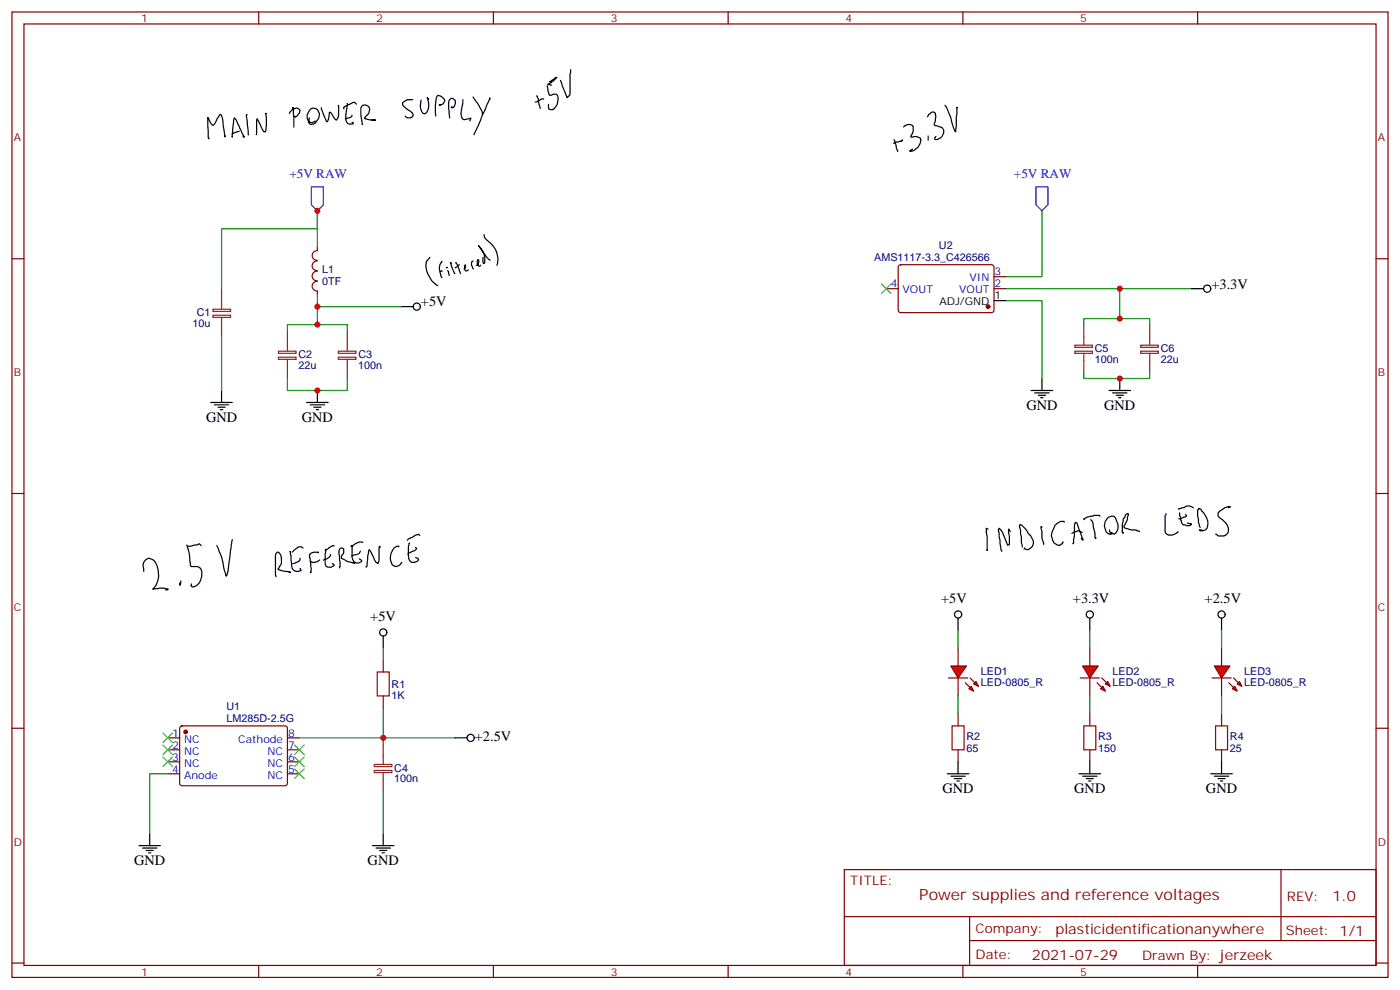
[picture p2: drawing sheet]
<svg xmlns="http://www.w3.org/2000/svg" width="412mm" height="292mm" viewBox="0 0 412 292" stroke-linecap="round" stroke-linejoin="round" font-family="sans-serif">
<g fill="none" stroke="#870000" stroke-width=".35">
<path d="M3.5 3.5h405.4v284.4h-405.4zM7.1 7.1h398.2v277.2h-398.2zM76.2 3.5v3.6M145.3 3.5v3.6M214.5 3.5v3.6M283.6 3.5v3.6M352.8 3.5v3.6M3.5 76.2h3.6M93.5 79.9a1.41 1.41 0 0 0-1.6 1.4 1.41 1.41 0 0 0 1.6 1.4M93.5 76.9a1.41 1.41 0 0 0-1.6 1.4 1.41 1.41 0 0 0 1.6 1.4M93.5 73.8a1.41 1.41 0 0 0-1.5 1.5 1.41 1.41 0 0 0 1.5 1.4M93.5 72.7v1"/>
<path d="M264.8 78.2l.5-.2h27.1l.4 .7-.1 12.9-.6 .5-27.1-.1-.4-.6v-12.7zM405.3 76.2h3.6M93.5 82.9a1.41 1.41 0 0 0-1.6 1.4 1.41 1.41 0 0 0 1.6 1.4M93.5 85.7v1.1M261.1 85h3.5M292.8 85h3.5M292.8 81.5h3.5M3.5 145.3h3.6M405.3 145.3h3.6M112.9 194.4v3.5M3.5 214.5h3.6M49.4 217.3h3.5"/>
<path d="M53.2 214l.4-.2h30.6l.5 .7-.1 16.5-.6 .4h-30.7l-.4-.7v-16.2zM84.7 217.3h3.5M112.9 205v3.5M405.3 214.5h3.6M49.4 220.8h3.5M49.4 224.4h3.5M49.4 227.9h3.5M84.7 220.8h3.5M84.7 224.4h3.5M84.7 227.9h3.5M248.7 256.1h156.6v28.2h-156.6zM377.3 256.1v20.9"/>
<path d="M248.7 270h156.5M285.6 277h119.6M285.6 270v14.1M3.5 283.6h3.6M76.2 284.3v3.6M145.3 284.3v3.6M214.5 284.3v3.6M283.6 284.3v3.6M352.8 284.3v3.6M405.3 283.6h3.6"/>
</g>
<g fill="#870000" stroke="#870000" stroke-width=".35">
<circle cx="291" cy="90.3" r=".53"/>
<circle cx="54.7" cy="215.5" r=".53"/>
</g>
<g fill="none" stroke="#000" stroke-width=".35">
<path d="M66.2 39.9l.1 .4-.5-3.1a6 6 0 0 0-.8-3.5l-1 1.3a2.63 2.63 0 0 1-1.3 1.9l-.7-.7-.8-1.6 .1 6 .2 .3 .1-.2M70.5 38.6l-2 .8M72.8 33.8h-.2v.5l.6 5.4M78.5 33.4h-.3l.3 1.1a9.4 9.4 0 0 1-.4 4.4l-.7-.5-1.7-3.4-.2 4.7M85.3 33.4a2.56 2.56 0 0 1 2.3-1.6l.7 .6a1.81 1.81 0 0 1-1.1 1.9l-.4 .2v-.3M86.3 32v-.3l.3 5.8M91.1 34.7l-.2 1.3 .2 .4 .4 .3 1.3-.4 1.1-1.5 .2-1.3-.6-1.3a1.53 1.53 0 0 0-2.2 .2 2.36 2.36 0 0 0 .1 3.6l.5 .2 .9-.6M99.8 31.2l-.2-.1 .2 .2a4.5 4.5 0 0 1-.7 4.1l-1-1.2a1.03 1.03 0 0 0-1.1-1.1l-.2 2-.4 .8-.8-1.4-.9-2.8M102.2 30.5l.2 .3a9.1 9.1 0 0 0-.3 5.2 1.55 1.55 0 0 0 2 .4v-.2l-.4-.2M103.7 33.9a1.89 1.89 0 0 1-2 1.1l.2 .1M105 30.7l-.5-.6h-.4l-2.6 1.4-.3 .2 .1 .4M109.6 35.4h1l-3-.4-.3-.2 .3-.3a2.45 2.45 0 0 0 1-3 1.31 1.31 0 0 0-1.3-.6 1.31 1.31 0 0 0-1 .9v2l.5 2.9"/>
<path d="M121.6 29.4a3.3 3.3 0 0 0-3 .9v.4a6.4 6.4 0 0 0 2.7 2.4l.4 .7a1.31 1.31 0 0 1-1 .9 1.31 1.31 0 0 1-1.3-.5M126.3 29.2l-.4-.5a4.8 4.8 0 0 1-.5 4.7l-.4 .1a2.65 2.65 0 0 1-1.1-3.1l.2-.9M129.7 30.9h-.3h.3a1.52 1.52 0 0 0 1.3-1.4 2.82 2.82 0 0 0-2-1.4l-.5 .9-.3 1.9 .2 3.3M133.3 31.6l-.4-.1v.2a1.11 1.11 0 0 0 1.2-1.2v-.9l-.2-.2a.95 .95 0 0 0-1.2-.4 .95 .95 0 0 0-.5 1.1l.2 4.6M136.3 29.4v1.1a5.7 5.7 0 0 0-.1 4.5 1.82 1.82 0 0 0 2.1-.2h.4l-.3 .8M139.3 28.6l2.4 3.6 .4 .9v.7M144.2 28.8l.1 .4-4.7 10.5M158 28.3h.2l.4 .8 .5 2.9M160.2 29.1h-.8l-.7 .6-1 .3M161.2 25.3l.5 2.6a1.1 1.1 0 0 0 1.5-.2h.7a3.3 3.3 0 0 1-.7 4.4 1.09 1.09 0 0 1-1.6-.3v-1.1M162.3 24h-.4l2.1-1.2-1.7 1.6-.9 .3v.2l1 .2M168.1 20.5l-.2 7.4-.9 .9-1.9-5.1"/>
<path d="M266.2 37.4l.3-.4a1.81 1.81 0 0 1 2.5 .2 4.2 4.2 0 0 1-.7 3l.2 .2a2.84 2.84 0 0 1 2.6 .3 2.83 2.83 0 0 1-1.2 3 1.86 1.86 0 0 1-2 .8l.9-.6M273.2 34.4l.4-.7 1-.7 .9 .3 .2 .9-.5 2.5 .3 .3h.5a2.14 2.14 0 0 1 2 1.3 2.21 2.21 0 0 1-2.7 2.6v-.3l.4-.4M278.3 31l.7 1.1 1.1 2.6 .4 1.6a3.3 3.3 0 0 0 1 2.5l.4-7.2 .1 .2M71.5 40.1l.4 .4-2.1-4.6-.7-1.2-.3 .8-.4 4.7M263.3 41.1l1.1 3.5M265.5 41.6l.3-.3-2.6 .9M273.4 40v1.3M118.2 90.3h3.5M292.8 88.5h3.5M351 85h3.5M62.1 118.5h6.3M63.1 119.2h4.3"/>
<path d="M64.2 119.9h2.1M65.3 115v3.5M90.3 118.5h6.4M91.4 119.2h4.2M92.4 119.9h2.1M93.5 115v3.5M303.7 115h6.4M304.8 115.7h4.2M305.9 116.4h2.1M306.6 117.1h.7M306.9 111.5v3.5M326.7 115h6.3"/>
<path d="M327.7 115.7h4.3M328.8 116.4h2.1M329.5 117.1h.7M329.8 111.5v3.5M64.9 120.7h.7M93.1 120.7h.7M68.4 158.9l-1.2 9-.5 1.8-.7-2.1a21.4 21.4 0 0 0-2.1-6.9M106.9 159.8a2.97 2.97 0 0 0-3.2 1.2h.2M120.6 160h-.1a9.9 9.9 0 0 0 0 4.7 1.56 1.56 0 0 0 1.4 .9 1.56 1.56 0 0 0 1.4-.9l-.9-.5M123.6 157.7l-.3-.4-.7 .2-2.7 1.6M291 155.8l-.5-.2 .3 2.5v4v-.2M297.6 156.6l-.5-.8 .2 4.6-.5 .2-1.5-3.8-1-1.2-.2 .5 .7 5.8 .3 .5"/>
<path d="M306.9 155.3l-.2-.2 .2 3.2 .5 2.1M313.5 153.8v-.2a2.83 2.83 0 0 0-3.1 2 3 3 0 0 0 1.8 5l.8-.5 .2-.5M318.5 158.6l.5 .5-1.8-5-.5-.3-.2 .8v3.2l-.3 2.3h-.2M318.8 156.8l-.5-.2a1.26 1.26 0 0 0-1.6 0l-1 .5M321.3 153.1l.5 .5 .7 3.5v1.2l.3 .3v-.3M324.1 152l-.3-.2h-1.5l-.5 .2a2.91 2.91 0 0 0-2.3 .8h-.2v.3M326.8 156.1v.5l.3 .2 1 .5a2.54 2.54 0 0 0 1.2-2.7l-.7-2a1.59 1.59 0 0 0-2.5 .2 3 3 0 0 0 .7 4.5h.5v-.5h.3M335.6 156.6l-1-.5h-1.2l-2-.5-.3-.3v-.5l1-1.7 .3-1.3v-.5h-.3l-.5 .2-.2 .8-.5 .5-.3 1.5v2.5l.3 .3v-.3M343.5 151.3l-.3 .5v5a2.41 2.41 0 0 0 3.5 0h.3v-.2M347.5 151l.2 2.1 .8 1.5 2 .2 .5-.5-1.2-.2M349.2 151.5l.3 .5-1.8 .8h-.5M351.5 149.5l-1-.5h-1l-.8 .5-1.5 .3v.2"/>
<path d="M353.5 155.3l-.5-1.5-.2-3.5 .2-.5h.3l.5 .2 .2 .5a4.7 4.7 0 0 1 1.6 5.1 1.65 1.65 0 0 1-2.3 .5h.7M361.8 149.5l.6-.2a4.3 4.3 0 0 0-3.6 1.7v1l.5 .6a3.6 3.6 0 0 1 2.3 4.5l-1 .7h-1.8l-.7-.5M42.3 168.3v-.7a2.25 2.25 0 0 1 1.6-3.2 3.5 3.5 0 0 1 2.7 3.3 5.4 5.4 0 0 1-1.6 5.7l.2 .2 1.7-.4h1.4l1.3 .4-.7 .1M53.3 171.1l-.2 1.2h-.2v-.5h.2M55 160.5a17.1 17.1 0 0 1 1.1 6l.2 .4h1.9l.4 .1a2.86 2.86 0 0 1 .5 3.9 2.66 2.66 0 0 1-2.5 2l-.3-.4 .1-.5M59.3 160.7l-.7-.5-.7 .3-2.7 .4M85.2 168.5l.3 .1-3.5-.9-.2-.1 .4-.4a3.6 3.6 0 0 0-.2-4.6h-.3l-.4 .4-.2 .5v5.8l.2 .6M85.4 162.5h.1l.2 1.2v1.2a5.1 5.1 0 0 0 .7 3 1.82 1.82 0 0 0 2.3 0l-.3-.5M88.4 164.4a1.5 1.5 0 0 1-1.4 1.4l-.7 .2M89.3 161.4l-.6-.4h-.7l-1.9 1.6M93.7 162.8l.1-.2a2.61 2.61 0 0 0-2.6 .7l.5 4.3-.2 1v-.1M94.2 164.9l-.7 .6a1.95 1.95 0 0 1-2-.2"/>
<path d="M96 161.7l-.2 4.5 .3 .7a1.64 1.64 0 0 0 2.3-.6l-.5-.3M97.4 163.3a2.33 2.33 0 0 1-2 1.6h-.2M98.4 160.9l-.3-.2-2.3 1.4M103.4 160.9l.1-.2 .2 .2v3.3a1.52 1.52 0 0 0 1.1 1.6 1.52 1.52 0 0 0 1.7-.7l-.7-.5M104.1 165.5l.3 .5-2.3-.7-1.6-.9 .2-.9 .5-.7v-1.1l-.8-.3a2.06 2.06 0 0 0-.4 2.5v.8a3.1 3.1 0 0 1 0 2.5v-.2M106.2 162.3a2.02 2.02 0 0 1-2.1 1.2l-.6 .2M112 161.2l-.2-.3-.1 .3v3.9l-.4 .9a2.56 2.56 0 0 1-1.4-2.1l-.7-1.4-.5-.6-.6 4.8-.2 .3-.1-.1M117.5 161v-.1a2.69 2.69 0 0 0-2.5 3 3.1 3.1 0 0 0 1.1 2.8 1.89 1.89 0 0 0 2.3-1.1M122.4 161.2l.4 .4-.6 .5-2.1 1.1M301.1 161.1l-.7-6.5h.5l1.2 1.2 .8 1.3 .7 .7 .8 1.6a2.08 2.08 0 0 1-2 2.5l-.8-.3 .3-.2M112.9 187.3v3.6M40.9 249.1h6.4"/>
<path d="M42 249.8h4.2M43 250.5h2.2M43.7 251.2h.7M44.1 245.5v3.6M109.7 249.1h6.4M110.8 249.8h4.2M111.8 250.5h2.1M112.5 251.2h.7M112.9 245.5v3.6"/>
<circle cx="122.8" cy="90.3" r="1.06"/>
<circle cx="355.6" cy="85" r="1.06"/>
<circle cx="112.9" cy="186.3" r="1.06"/>
</g>
<g fill="none" stroke="#008700" stroke-width=".35">
<path d="M93.5 72.7v-10.6v5.3h-28.2v17.6M65.3 99.1v15.9M93.5 86.8v8.8h-8.8v1.8M93.5 95.6h8.8v1.8M93.5 90.3h24.7M296.3 88.5h10.6v23M296.3 85h33.5v8.8h-10.5v1.8M329.8 93.8h8.9v1.8M329.8 85h21.2M84.7 111.5v3.5h17.6v-3.5M319.3 109.7v1.8h19.4v-1.8M112.9 190.9v3.5"/>
<path d="M88.2 217.3h24.7M112.9 208.5v10.6M49.4 227.9h-5.3v17.6M112.9 233.2v12.3"/>
</g>
<g fill="none" stroke="#8c2424" stroke-width=".35">
<path d="M62.7 91.1h5.2v.6h-5.2zM62.7 92.9h5.2v.6h-5.2zM65.3 85v6M65.3 93.5v5.6M84.7 97.4v6M102.3 97.4v6M319.3 95.6v6M338.7 95.6v6M82 103.4h5.2v.7h-5.2zM82 105.2h5.2v.6h-5.2zM84.7 105.8v5.7M99.7 103.4h5.1v.7h-5.1z"/>
<path d="M99.7 105.2h5.1v.6h-5.1zM102.3 105.8v5.7M316.6 101.7h5.2v.6h-5.2zM316.6 103.4h5.2v.7h-5.2zM319.3 104.1v5.6M336 101.7h5.2v.6h-5.2zM336 103.4h5.2v.7h-5.2zM338.7 104.1v5.6M112.9 219.1v6M110.2 225.1h5.2v.7h-5.2zM110.2 226.9h5.2v.6h-5.2zM112.9 227.5v5.7"/>
</g>
<path d="M259.6 83.6l2.9 2.8M262.5 83.6l-2.9 2.8" fill="none" stroke="#3c3" stroke-width=".35"/>
<path d="M111.1 197.9h3.6v7.1h-3.6z" fill="none" stroke="#a10000" stroke-width=".35"/>
<g fill="#f00" stroke="#870000" stroke-width=".35">
<path d="M357.7 196.1h4.6l-2.5 3.6z"/>
<path d="M357 199.7h5.7z"/>
</g>
<g fill="#870000" stroke="#870000" stroke-width=".35">
<path d="M363.4 199.7l1.4 1.4z"/>
<path d="M361.9 201.1l1.5 1.4z"/>
</g>
<g fill="#f00" stroke="#870000" stroke-width=".35">
<path d="M365.1 200.7l.7 1.4-1.4-.7z"/>
<path d="M363.7 202.1l.7 1.5-1.4-.8z"/>
</g>
<path d="M359.8 190.9v5.2M359.8 199.7v5.3M359.8 210.3v3.5M359.8 220.8v3.6" fill="none" stroke="#870000" stroke-width=".35"/>
<g fill="none" stroke="#000" stroke-width=".35">
<path d="M359.8 182v3.6M356.7 227.9h6.3M357.7 228.6h4.2M358.8 229.3h2.1M359.5 230h.7M359.8 224.4v3.5"/>
<circle cx="359.8" cy="181" r="1.06"/>
</g>
<path d="M358.1 213.8h3.5v7h-3.5z" fill="none" stroke="#a10000" stroke-width=".35"/>
<path d="M359.8 185.6v5.3M359.8 205v5.3" fill="none" stroke="#008700" stroke-width=".35"/>
<g fill="#f00" stroke="#870000" stroke-width=".35">
<path d="M280.1 196.1h4.6l-2.5 3.6z"/>
<path d="M279.4 199.7h5.6z"/>
</g>
<g fill="#870000" stroke="#870000" stroke-width=".35">
<path d="M285.8 199.7l1.4 1.4z"/>
<path d="M284.3 201.1l1.5 1.4z"/>
</g>
<g fill="#f00" stroke="#870000" stroke-width=".35">
<path d="M286.8 201.4l.7-.7 .7 1.4z"/>
<path d="M285.4 202.8l.7-.7 .7 1.5z"/>
</g>
<path d="M282.2 190.9v5.2M282.2 199.7v5.3M282.2 210.3v3.5M282.2 220.8v3.6" fill="none" stroke="#870000" stroke-width=".35"/>
<path d="M280.5 213.8h3.5v7h-3.5z" fill="none" stroke="#a10000" stroke-width=".35"/>
<g fill="none" stroke="#000" stroke-width=".35">
<path d="M282.2 182v3.6M279 227.9h6.4M280.1 228.6h4.2M281.2 229.3h2.1M281.9 230h.7M282.2 224.4v3.5"/>
<circle cx="282.2" cy="181" r="1.06"/>
</g>
<path d="M282.2 185.6v5.3M282.2 205v5.3" fill="none" stroke="#008700" stroke-width=".35"/>
<g fill="#f00" stroke="#870000" stroke-width=".35">
<path d="M318.9 196.1h4.6l-2.5 3.6z"/>
<path d="M318.2 199.7h5.6z"/>
</g>
<g fill="#870000" stroke="#870000" stroke-width=".35">
<path d="M324.6 199.7l1.4 1.4z"/>
<path d="M323.1 201.1l1.5 1.4z"/>
</g>
<g fill="#f00" stroke="#870000" stroke-width=".35">
<path d="M325.6 201.4l.7-.7 .7 1.4z"/>
<path d="M324.2 202.8l.7-.7 .7 1.5z"/>
</g>
<path d="M321 190.9v5.2M321 199.7v5.3M321 210.3v3.5M321 220.8v3.6" fill="none" stroke="#870000" stroke-width=".35"/>
<path d="M319.3 213.8h3.5v7h-3.5z" fill="none" stroke="#a10000" stroke-width=".35"/>
<g fill="none" stroke="#000" stroke-width=".35">
<path d="M126.6 75.8a3.8 3.8 0 0 0-.5 5 7.1 7.1 0 0 0 2.9 3.3M130.2 77.1v-.1a3.9 3.9 0 0 0-.3 4.3l.3 .4M130.3 79.9l-.7 .1M131.8 79.7l.3 .4 .2 1.1M131.8 78.8l-.3 .1M133 77.5l-.3-.2 1.3 3.3M134.3 77.5l.4 .5 .9 2.6M135.4 78l-1.3 .8M136.7 79.2l.2-.2 .2-1-.2 .6 .1 1.1 .6 .1 .4-.3M139.4 76.9h-.2a1.79 1.79 0 0 0 .3 2.3M140.3 78.1h.2a1.08 1.08 0 0 0 .3-1.7l-.1 1.3 .4 .7 .5-.3M142.3 75.8l-.1 1.2 .3 .6a4.8 4.8 0 0 0-1.3-5l-.3-.3 .5 .7a8 8 0 0 0 3 3.6"/>
<path d="M142.6 69.1l.1 .7 .6 .8a6.5 6.5 0 0 1 3 7.5M321 182v3.6M134.1 217.3h3.5M317.9 227.9h6.3M318.9 228.6h4.2M320 229.3h2.1M320.7 230h.7M321 224.4v3.5"/>
<circle cx="321" cy="181" r="1.06"/>
<circle cx="138.6" cy="217.3" r="1.06"/>
</g>
<path d="M306.9 62.1v19.4h-10.6M321 185.6v5.3M112.9 217.3h21.2M321 205v5.3" fill="none" stroke="#008700" stroke-width=".35"/>
<path d="M48 219.4l2.8 2.8M48 215.9l2.8 2.8M50.8 219.4l-2.8 2.8M50.8 215.9l-2.8 2.8M86.8 219.4l2.8 2.8M89.6 219.4l-2.8 2.8M48 223l2.8 2.8M50.8 223l-2.8 2.8M86.8 223l2.8 2.8M86.8 226.5l2.8 2.8M89.6 223l-2.8 2.8M89.6 226.5l-2.8 2.8" fill="none" stroke="#3c3" stroke-width=".35"/>
<path d="M91.7 55h3.5v5.3l-1.7 1.8-1.8-1.8zM305.2 55h3.5v5.3l-1.8 1.8-1.7-1.8z" fill="none" stroke="#00f" stroke-width=".35"/>
<g fill="#c00">
<circle cx="93.5" cy="95.6" r=".88"/>
<circle cx="93.5" cy="115" r=".88"/>
<circle cx="93.5" cy="90.3" r=".88"/>
<circle cx="329.8" cy="111.5" r=".88"/>
<circle cx="329.8" cy="93.8" r=".88"/>
<circle cx="329.8" cy="85" r=".88"/>
<circle cx="112.9" cy="217.3" r=".88"/>
<circle cx="93.5" cy="62.1" r=".88"/>
</g>
<text font-size="4.6" fill="#800" x="270.8" y="265.1">Power supplies and reference voltages</text>
<g font-size="4.2">
<text x="356.8" y="85">+3.3V</text>
<text x="124" y="90.3">+5V</text>
<text x="60.7" y="124.2">GND</text>
<text x="88.9" y="124.2">GND</text>
<text x="302.3" y="120.7">GND</text>
<text x="325.3" y="120.7">GND</text>
<text x="277.2" y="177.6">+5V</text>
<text x="316" y="177.6">+3.3V</text>
<text x="354.8" y="177.6">+2.5V</text>
<text x="109.1" y="183">+5V</text>
<text x="139.9" y="218.3">+2.5V</text>
<text x="277.6" y="233.5">GND</text>
<text x="316.4" y="233.5">GND</text>
<text x="355.2" y="233.5">GND</text>
<text x="39.5" y="254.7">GND</text>
<text x="108.3" y="254.7">GND</text>
</g>
<g font-size="4.2" fill="#800">
<text x="392.5" y="265.4">1.0</text>
<text x="310.9" y="274.9">plasticidentificationanywhere</text>
<text x="304" y="282.7">2021-07-29</text>
</g>
<g font-size="3.9" fill="#00f">
<text x="85.3" y="52.4">+5V RAW</text>
<text x="298.7" y="52.4">+5V RAW</text>
</g>
<g font-size="3.9" fill="#800">
<text x="250.5" y="260.7">TITLE:</text>
<text x="379.1" y="265.4">REV:</text>
<text x="287.4" y="274.9">Company:</text>
<text x="378.7" y="275.5">Sheet: 1/1</text>
<text x="287.4" y="282.6">Date:</text>
<text x="336.4" y="282.7">Drawn By: jerzeek</text>
</g>
<g font-size="3.2" fill="#800">
<text x="41.6" y="6.5">1</text>
<text x="110.8" y="6.5">2</text>
<text x="179.9" y="6.5">3</text>
<text x="249.1" y="6.5">4</text>
<text x="318.2" y="6.5">5</text>
<text x="4.1" y="41.6">A</text>
<text x="405.9" y="41.6">A</text>
<text x="4.1" y="110.8">B</text>
<text x="405.9" y="110.8">B</text>
<text x="4.1" y="179.9">C</text>
<text x="405.9" y="179.9">C</text>
<text x="4.1" y="249.1">D</text>
<text x="405.9" y="249.1">D</text>
<text x="41.6" y="287.3">1</text>
<text x="110.8" y="287.3">2</text>
<text x="179.9" y="287.3">3</text>
<text x="249.1" y="287.3">4</text>
<text x="318.2" y="287.3">5</text>
</g>
<g font-size="3.2" fill="#000080">
<text x="257.5" y="77">AMS1117-3.3_C426566</text>
<text x="276.6" y="73.4">U2</text>
<text x="94.9" y="84">0TF</text>
<text x="94.9" y="80.5">L1</text>
<text x="58" y="93.2">C1</text>
<text x="56.7" y="96.4">10u</text>
<text x="87.9" y="105.5">C2</text>
<text x="105.6" y="105.5">C3</text>
<text x="322.5" y="107">100n</text>
<text x="322.5" y="103.8">C5</text>
<text x="341.9" y="107">22u</text>
<text x="341.9" y="103.8">C6</text>
<text x="87.9" y="108.7">22u</text>
<text x="105.6" y="108.7">100n</text>
<text x="115.4" y="202.6">R1</text>
<text x="288.9" y="202.1">LED-0805_R</text>
<text x="288.9" y="198.7">LED1</text>
<text x="327.7" y="202.1">LED-0805_R</text>
<text x="327.7" y="198.7">LED2</text>
<text x="366.5" y="202.1">LED-0805_R</text>
<text x="366.5" y="198.7">LED3</text>
<text x="66.7" y="209.2">U1</text>
<text x="115.4" y="205.8">1K</text>
<text x="66.7" y="212.7">LM285D-2.5G</text>
<text x="284.7" y="221.5">65</text>
<text x="284.7" y="218.1">R2</text>
<text x="323.5" y="221.5">150</text>
<text x="323.5" y="218.1">R3</text>
<text x="362.3" y="221.5">25</text>
<text x="362.3" y="218.1">R4</text>
<text x="116.1" y="227.3">C4</text>
<text x="116.1" y="230.4">100n</text>
</g>
<g font-size="3.2" fill="#00f">
<text x="285.6" y="82.9">VIN</text>
<text x="293" y="81.1">3</text>
<text x="262.4" y="84.7">4</text>
<text x="265.9" y="86.4">VOUT</text>
<text x="282.6" y="86.4">VOUT</text>
<text x="293" y="84.7">2</text>
<text x="50.7" y="217">1</text>
<text x="50.7" y="220.5">2</text>
<text x="54.2" y="218.7">NC</text>
<text x="70.2" y="218.7">Cathode</text>
<text x="84.8" y="220.5">7</text>
<text x="84.8" y="217">8</text>
<text x="50.7" y="224">3</text>
<text x="50.7" y="227.5">4</text>
<text x="54.2" y="222.2">NC</text>
<text x="54.2" y="225.8">NC</text>
<text x="78.8" y="225.8">NC</text>
<text x="78.8" y="222.2">NC</text>
<text x="84.8" y="227.5">5</text>
<text x="84.8" y="224">6</text>
<text x="54.2" y="229.3">Anode</text>
<text x="78.8" y="229.3">NC</text>
</g>
<g font-size="3.2">
<text x="276.7" y="90">ADJ/GND</text>
<text x="293" y="88.2">1</text>
</g>
</svg>
